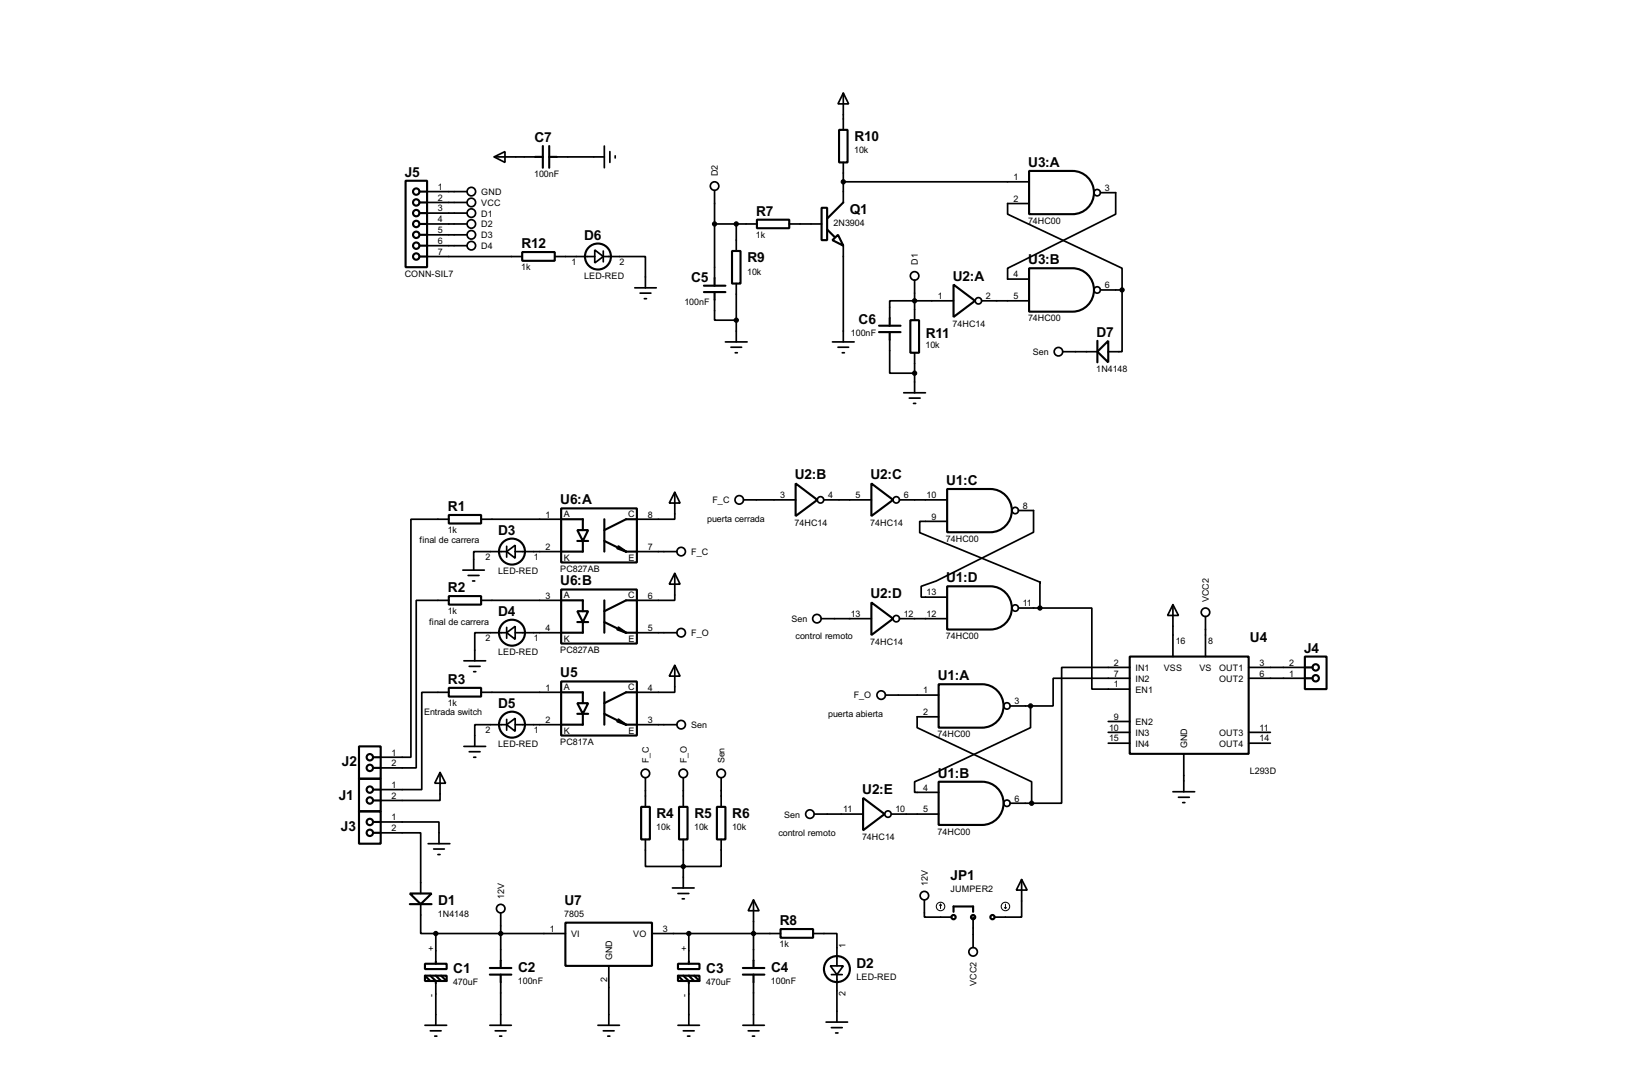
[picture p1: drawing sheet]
<svg xmlns="http://www.w3.org/2000/svg" width="383mm" height="256mm" viewBox="0 0 383 256" stroke-linecap="round" stroke-linejoin="round" font-family="sans-serif">
<g fill="none" stroke="#000" stroke-width=".4">
<path d="M116.1 36.9l2.6-1.3v2.6zM116.1 36.9h9.7M130.9 36.9h11.1M142 34.3v5.1M143.3 35.6v2.6M144.6 36.6v.5M198.2 21.9l1.2 2.5h-2.5zM198.2 21.9v8.6M198.2 38.2v9.4M100.4 52.6h9.4M100.4 45h9.4M100.4 47.6h9.4"/>
<path d="M100.4 50.1h9.4M100.4 55.2h9.4M100.4 57.7h9.4M139.8 58.7l2 1.6-2 1.5zM141.8 59v2.5M167.9 52.6h10M167.9 44.8v20.5M173 52.6v6.4M185.5 52.6h7.6M198.2 57.7v22.6M198.2 42.7h43.6M241.8 47.8h-5v2.5l26.9 12.7v5.1"/>
<path d="M258.6 45.3h3.6v5l-25.4 12.7v2.6h5M100.4 60.3h22.3M130.4 60.3h9.4M141.8 60.3h9.9v7.3M149.2 67.6h5M150.4 68.9h2.6M151.4 70.2h.5M167.9 70.4v4.8h5.1M173 66.6v13.7M209.1 79.8v7.9h5.8M214.9 65.8v9.4M224.1 70.7h-15v4"/>
<path d="M230.7 70.7h11.1M258.6 68.1h5.1M263.7 68.1v14.5h-3.3M170.5 80.3h5.1M171.8 81.6h2.5M172.8 82.9h.5M195.6 80.3h5.1M196.9 81.6h2.5M197.9 82.9h.5M212.4 92.3h5.1M213.7 93.5h2.5M214.7 94.8h.5"/>
<path d="M214.9 82.9v9.4M249.7 82.6h8.2M158.6 115.6l1.2 2.6h-2.5zM158.6 115.6v6.4h-8.9M174.7 117.4h12.3M193.6 117.4h11.2M211.4 117.4h11.2M239.3 119.9h3.6v5.1l-22.9 11.5-3.5 1.2v2.6h6.1M105.5 122h-8.9v55.9h-7.1M108.8 133.9h5M110 135.2h2.6M111.1 136.5h.5"/>
<path d="M113.1 122h18.8M119.1 129.6l2-1.5v3zM119.1 129.6h-7.8v4.3M119.1 128.3v2.6M121.1 129.6h10.8M149.7 129.6h9.4M158.6 134.7l1.2 2.5h-2.5zM158.6 134.7v6.3h-8.9M222.6 122.5h-6.5v2.6l28.5 11.7h-.2v6M105.5 141h-7.7v39.4h-8.3M109 155.2h5.1M110.3 156.5h2.5"/>
<path d="M111.3 157.8h.5M113.1 141h18.8M119.1 148.6l2-1.5v3.1zM119.1 148.6h-7.5v6.6M119.1 147.4v2.5M121.1 148.6h10.8M149.7 148.6h9.4M158.6 156.3l1.2 2.5h-2.5zM158.6 156.3v6.3h-8.9M193 145.3h11.8M211.4 145.3h11.2M239.3 142.8h5.1"/>
<path d="M244.4 142.8h12.2v19.1h8.9M265.5 156.8h-16v31.9h-7.1M265.5 159.3h-18v6.5h-5.3M275.6 142l1.3 2.6h-2.5zM275.6 142v12.2M283.3 144.8v9.4M293.4 159.3h13.2M293.4 156.8h13.2M105.5 162.6h-6.4v22.9h-9.6M109 175.3h5.1M110.3 176.6h2.5M111.3 177.9h.5"/>
<path d="M113.1 162.6h18.8M119.1 170.2l2-1.5v3.1zM119.1 170.2h-7.5v5.1M119.1 169v2.5M121.1 170.2h10.8M149.7 170.2h9.4M208.1 163.3h12.5M220.6 168.4h-5.1v2.5l26.9 12.7v5.1M237.4 165.8h4.8M242.2 165.8v5.1l-24.1 11.4-3.2 1.3v2.5h5.7M260.4 172h5.1M260.4 174.6h5.1"/>
<path d="M260.4 169.5h5.1M278.2 177.1v8.9M293.4 172h5.1M293.4 174.6h5.1M89.5 193.1h13.7v5.1M89.5 195.6h9.4v14.3M100.6 198.2h5.1M101.9 199.4h2.5M103.4 181.4l1.3 2.6h-2.5zM103.4 181.4v6.6h-13.9M151.7 197.2v6.3h17.8v-6.3M151.7 182.7v6.8"/>
<path d="M160.6 182.7v6.8M160.6 197.2v11.4M169.5 182.7v6.8M191.3 191.2h11.5M209.4 191.2h11.2M237.4 188.7h5M275.6 186h5.1M276.9 187.3h2.6M277.9 188.5h.5M98.9 212.4v6.9h3.5M102.4 219.3v6.6M102.4 219.3h30.5"/>
<path d="M102.9 200.7h.5M117.7 214.4v11.2M153.2 219.3h30.2M158 208.6h5.1M159.3 209.9h2.6M160.3 211.1h.5M161.9 219.3v6.6M177.1 211.4l1.3 2.5h-2.6zM177.1 211.4v14.2M191.1 219.3h5.6v7.6M217.2 211.4v4h6.4M228.7 215.4v7.2"/>
<path d="M240.1 206.6l1.3 2.5h-2.6zM240.1 206.6v8.8h-6.4M102.4 230.9v9.9M117.7 230.7v10.1M143.1 226.9v13.9M161.9 230.9v9.9M177.1 230.7v10.1M195.1 226.9h3.1l-1.5 2zM195.4 228.9h2.5M196.7 228.9v11.2M99.9 240.8h5.1M101.1 242.1h2.6"/>
<path d="M102.2 243.4h.5M115.1 240.8h5.1M116.4 242.1h2.5M117.4 243.4h.5M140.5 240.8h5.1M141.8 242.1h2.5M142.8 243.4h.5M159.3 240.8h5.1M160.6 242.1h2.5M161.6 243.4h.5M174.6 240.8h5M175.8 242.1h2.6"/>
<path d="M176.8 243.4h.5M194.1 240.1h5.1M195.4 241.4h2.5M196.4 242.6h.5"/>
<circle cx="110.7" cy="50.1" r="1"/>
<circle cx="110.7" cy="45" r="1"/>
<circle cx="110.7" cy="47.6" r="1"/>
<circle cx="110.7" cy="52.6" r="1"/>
<circle cx="110.7" cy="55.2" r="1"/>
<circle cx="110.7" cy="57.7" r="1"/>
<circle cx="167.9" cy="43.7" r="1"/>
<circle cx="257.8" cy="45.3" r=".75"/>
<circle cx="214.9" cy="64.8" r="1"/>
<circle cx="229.9" cy="70.7" r=".75"/>
<circle cx="257.8" cy="68.1" r=".75"/>
<circle cx="248.7" cy="82.6" r="1"/>
<circle cx="173.7" cy="117.4" r="1"/>
<circle cx="192.8" cy="117.4" r=".75"/>
<circle cx="210.6" cy="117.4" r=".75"/>
<circle cx="238.5" cy="119.9" r=".75"/>
<circle cx="160" cy="129.6" r="1"/>
<circle cx="160" cy="148.6" r="1"/>
<circle cx="191.9" cy="145.3" r="1"/>
<circle cx="210.6" cy="145.3" r=".75"/>
<circle cx="238.5" cy="142.8" r=".75"/>
<circle cx="283.2" cy="143.8" r="1"/>
<circle cx="160" cy="170.2" r="1"/>
<circle cx="207" cy="163.3" r="1"/>
<circle cx="236.6" cy="165.8" r=".75"/>
<circle cx="151.6" cy="181.7" r="1"/>
<circle cx="160.5" cy="181.7" r="1"/>
<circle cx="169.4" cy="181.7" r="1"/>
<circle cx="190.3" cy="191.2" r="1"/>
<circle cx="208.6" cy="191.2" r=".75"/>
<circle cx="236.6" cy="188.7" r=".75"/>
<circle cx="117.6" cy="213.4" r="1"/>
<circle cx="217.2" cy="210.4" r="1"/>
<circle cx="228.6" cy="223.6" r="1"/>
</g>
<g fill="none" stroke="#000" stroke-width=".5">
<path d="M125.8 36.9h1.8M127.6 34.3v5.1M129.1 34.3v5.1M129.1 36.9h1.8M197.2 30.5h2v7.7h-2zM95.3 42.5h5.1v20.3h-5.1zM98.6 45h1.8M98.6 47.6h1.8M98.6 50.1h1.8M98.6 52.6h1.8M98.6 55.2h1.8M98.6 57.7h1.8"/>
<path d="M122.7 59.2h7.7v2.1h-7.7zM172 59h2v7.6h-2zM177.9 51.6h7.6v2h-7.6zM193.1 48.8h1.3v7.6h-1.3zM194.4 53.9l1.7 1.8M195.6 56.4l1.3-1.2 1.3 2.5zM198.2 47.6l-3.8 3.8M241.8 40.2h10.2a5.1 5.1 0 0 1 5.1 5 5.1 5.1 0 0 1-5.1 5.1h-10.2zM98.6 60.3h1.8M165.4 67.1h5.1M165.4 68.6h5.1M167.9 65.3v1.8"/>
<path d="M167.9 68.6v1.8M206.6 76.5h5M206.6 78h5M209.1 74.7v1.8M209.1 78v1.8M213.9 75.2h2.1v7.7h-2.1zM224.1 66.9l5 3.8-5 3.8zM241.8 63h10.2a5.1 5.1 0 0 1 5.1 5.1 5.1 5.1 0 0 1-5.1 5.1h-10.2zM257.9 82.6l2.5-2.5v5zM257.9 80.1v5M131.9 119.4h17.8v12.7h-17.8zM187 113.6l5.1 3.8-5.1 3.8z"/>
<path d="M204.8 113.6l5.1 3.8-5.1 3.8zM222.6 114.9h10.1a5.1 5.1 0 0 1 5.1 5 5.1 5.1 0 0 1-5.1 5.1h-10.1zM105.5 121h7.6v2h-7.6zM131.9 138.5h17.8v12.7h-17.8zM131.9 122h5.1v2.5M135.7 124.5h2.5l-1.2 2.6zM135.7 127.1h2.5M137 127.1v2.5h-5.1M142 122v7.6M142 127.1l5.1 2.5M145.1 128.8l2 .8M145.3 128.3l1.8 1.3"/>
<path d="M147.1 129.6h2.6M149.7 122h-2.6l-5.1 2.5M222.6 137.7h10.1a5.1 5.1 0 0 1 5.1 5.1 5.1 5.1 0 0 1-5.1 5.1h-10.1zM105.5 140h7.6v2h-7.6zM131.9 141h5.1v2.6M135.7 143.6h2.5l-1.2 2.5zM135.7 146.1h2.5M137 146.1v2.5h-5.1M142 141v7.6M142 146.1l5.1 2.5M145.1 147.9l2 .7M145.3 147.4l1.8 1.2"/>
<path d="M147.1 148.6h2.6M149.7 141h-2.6l-5.1 2.6M204.8 141.5l5.1 3.8-5.1 3.9zM265.5 154.2h27.9v22.9h-27.9zM306.6 154.2h5.1v7.7h-5.1zM306.6 159.3h1.8M306.6 156.8h1.8M84.4 175.3h5.1v7.6h-5.1zM87.7 177.9h1.8M105.5 161.6h7.6v2h-7.6zM131.9 160.1h17.8v12.7h-17.8zM131.9 162.6h5.1v2.6"/>
<path d="M135.7 165.2h2.5l-1.2 2.5zM135.7 167.7h2.5M137 167.7v2.5h-5.1M142 162.6v7.6M142 167.7l5.1 2.5M145.1 169.5l2 .7M145.3 169l1.8 1.2M147.1 170.2h2.6M149.7 162.6h-2.6l-5.1 2.6M220.6 160.7h10.2a5.1 5.1 0 0 1 5 5.1 5.1 5.1 0 0 1-5 5.1h-10.2zM84.4 190.6h5.1v7.6h-5.1zM84.4 182.9h5.1v7.7h-5.1z"/>
<path d="M87.7 193.1h1.8M87.7 195.6h1.8M87.7 185.5h1.8M87.7 188h1.8M87.7 180.4h1.8M150.7 189.5h2v7.7h-2zM159.6 189.5h2v7.7h-2zM168.5 189.5h2v7.7h-2zM202.8 187.4l5.1 3.8-5.1 3.8zM220.6 183.6h10.2a5.1 5.1 0 0 1 5 5.1 5.1 5.1 0 0 1-5 5.1h-10.2zM96.3 209.9h5.1l-2.5 2.5zM96.3 212.4h5.1"/>
<path d="M132.9 216.7h20.3v10.2h-20.3zM183.4 218.2h7.7v2.1h-7.7zM224.1 214.2v-1.3h4.6v1.3M99.9 226.4h5.1v1.2h-5.1zM99.9 229.2h5.1v1.2h-5.1zM99.9 229.2l1.2 1.2M101.1 229.2l1.3 1.2v.5M102.4 225.9v.5M102.4 229.2l1.3 1.2M103.7 229.2l1.3 1.2M115.1 227.4h5.1M115.1 228.9h5.1"/>
<path d="M117.7 225.6v1.8M117.7 228.9v1.8M159.3 226.4h5.1v1.2h-5.1zM159.3 229.2h5.1v1.2h-5.1zM159.3 229.2l1.3 1.2M160.6 229.2l1.3 1.2v.5M161.9 225.9v.5M161.9 229.2l1.2 1.2M163.1 229.2l1.3 1.2M174.6 227.4h5M174.6 228.9h5M177.1 225.6v1.8"/>
<path d="M177.1 228.9v1.8"/>
<circle cx="97.8" cy="55.2" r=".75"/>
<circle cx="97.8" cy="57.7" r=".75"/>
<circle cx="97.8" cy="52.6" r=".75"/>
<circle cx="97.8" cy="45" r=".75"/>
<circle cx="97.8" cy="47.6" r=".75"/>
<circle cx="97.8" cy="50.1" r=".75"/>
<circle cx="97.8" cy="60.3" r=".75"/>
<circle cx="140.5" cy="60.3" r="3.1"/>
<circle cx="120.3" cy="129.6" r="3.1"/>
<circle cx="120.3" cy="148.6" r="3.1"/>
<circle cx="309.1" cy="156.8" r=".75"/>
<circle cx="309.1" cy="159.3" r=".75"/>
<circle cx="86.9" cy="177.9" r=".75"/>
<circle cx="120.3" cy="170.2" r="3.1"/>
<circle cx="86.9" cy="185.5" r=".75"/>
<circle cx="86.9" cy="180.4" r=".75"/>
<circle cx="86.9" cy="193.1" r=".75"/>
<circle cx="86.9" cy="195.6" r=".75"/>
<circle cx="86.9" cy="188" r=".75"/>
<circle cx="224" cy="215.4" r=".5"/>
<circle cx="228.6" cy="215.4" r=".5"/>
<circle cx="233.2" cy="215.4" r=".5"/>
<circle cx="196.6" cy="227.6" r="3.1"/>
</g>
<g fill="#000" stroke="#000" stroke-width=".25">
<circle cx="167.9" cy="52.6" r=".5"/>
<circle cx="173" cy="52.6" r=".5"/>
<circle cx="198.1" cy="42.7" r=".5"/>
<circle cx="173" cy="75.2" r=".5"/>
<circle cx="214.9" cy="70.7" r=".5"/>
<circle cx="263.6" cy="68.1" r=".5"/>
<circle cx="214.9" cy="87.7" r=".5"/>
<circle cx="244.3" cy="142.8" r=".5"/>
<circle cx="242.1" cy="165.8" r=".5"/>
<circle cx="242.4" cy="188.7" r=".5"/>
<circle cx="102.4" cy="219.3" r=".5"/>
<circle cx="117.6" cy="219.3" r=".5"/>
<circle cx="160.5" cy="203.5" r=".5"/>
<circle cx="161.8" cy="219.3" r=".5"/>
<circle cx="177" cy="219.3" r=".5"/>
</g>
<g fill="none" stroke="#000" stroke-width=".23">
<path d="M221 212.4l-.2 .3M221 212.4l.3 .3M221 212.4v1M236 213.2l.3 .2M236.3 212.4v1M236.5 213.2l-.2 .2"/>
<circle cx="221" cy="212.9" r="1"/>
<circle cx="236.2" cy="212.9" r="1"/>
</g>
<g font-size="3.6">
<text x="125.6" y="33.4">C7</text>
<text x="200.8" y="33.2">R10</text>
<text x="95.1" y="41.5">J5</text>
<text x="241.6" y="39.2">U3:A</text>
<text x="177.7" y="50.7">R7</text>
<text x="199.7" y="50.2">Q1</text>
<text x="122.5" y="58.2">R12</text>
<text x="137.3" y="56.3">D6</text>
<text x="175.6" y="61.7">R9</text>
<text x="223.9" y="65.9">U2:A</text>
<text x="241.6" y="62.1">U3:B</text>
<text x="162.4" y="66.3">C5</text>
<text x="201.8" y="76.2">C6</text>
<text x="217.5" y="79.5">R11</text>
<text x="257.7" y="79.1">D7</text>
<text x="186.8" y="112.6">U2:B</text>
<text x="204.6" y="112.6">U2:C</text>
<text x="222.3" y="113.9">U1:C</text>
<text x="131.7" y="118.5">U6:A</text>
<text x="105.3" y="120">R1</text>
<text x="117.1" y="125.6">D3</text>
<text x="131.7" y="137.5">U6:B</text>
<text x="222.3" y="136.8">U1:D</text>
<text x="105.3" y="139.1">R2</text>
<text x="204.6" y="140.6">U2:D</text>
<text x="117.1" y="144.6">D4</text>
<text x="293.7" y="150.7">U4</text>
<text x="306.4" y="153.3">J4</text>
<text x="105.3" y="160.6">R3</text>
<text x="131.7" y="159.1">U5</text>
<text x="220.4" y="159.8">U1:A</text>
<text x="117.1" y="166.2">D5</text>
<text x="80.4" y="179.9">J2</text>
<text x="220.4" y="182.7">U1:B</text>
<text x="79.6" y="187.8">J1</text>
<text x="202.6" y="186.5">U2:E</text>
<text x="80.1" y="195.2">J3</text>
<text x="154.3" y="192.2">R4</text>
<text x="163.2" y="192.2">R5</text>
<text x="172.1" y="192.2">R6</text>
<text x="223.4" y="206.7">JP1</text>
<text x="103" y="212.6">D1</text>
<text x="132.7" y="212.6">U7</text>
<text x="183.2" y="217.3">R8</text>
<text x="201.3" y="227.3">D2</text>
<text x="106.5" y="228.6">C1</text>
<text x="121.8" y="228.3">C2</text>
<text x="166" y="228.6">C3</text>
<text x="181.2" y="228.3">C4</text>
</g>
<g font-size="2.4">
<text x="125.5" y="41.6">100nF</text>
<text x="168.7" y="41.4" transform="rotate(-90 168.7 41.4)">D2</text>
<text x="200.7" y="36">10k</text>
<text x="102.9" y="44.6">1</text>
<text x="102.9" y="47.2">2</text>
<text x="113.1" y="45.8">GND</text>
<text x="238.2" y="42.3">1</text>
<text x="238.2" y="47.4">2</text>
<text x="259.6" y="44.8">3</text>
<text x="102.9" y="49.7">3</text>
<text x="102.9" y="52.2">4</text>
<text x="113.1" y="48.3">VCC</text>
<text x="113.1" y="50.8">D1</text>
<text x="113.1" y="53.4">D2</text>
<text x="195.9" y="53.1">2N3904</text>
<text x="241.6" y="52.6">74HC00</text>
<text x="102.9" y="54.7">5</text>
<text x="102.9" y="57.3">6</text>
<text x="102.9" y="59.9">7</text>
<text x="113.1" y="56">D3</text>
<text x="113.1" y="58.5">D4</text>
<text x="177.6" y="55.9">1k</text>
<text x="95.1" y="65">CONN-SIL7</text>
<text x="122.5" y="63.5">1k</text>
<text x="134.3" y="62.2">1</text>
<text x="137.2" y="65.6">LED-RED</text>
<text x="145.6" y="62.2">2</text>
<text x="175.6" y="64.5">10k</text>
<text x="215.7" y="62.2" transform="rotate(-90 215.7 62.2)">D1</text>
<text x="238.2" y="65.2">4</text>
<text x="160.8" y="71.6">100nF</text>
<text x="220.4" y="70.2">1</text>
<text x="231.7" y="70.2">2</text>
<text x="238.2" y="70.2">5</text>
<text x="259.6" y="67.7">6</text>
<text x="223.8" y="76.7">74HC14</text>
<text x="241.6" y="75.5">74HC00</text>
<text x="200" y="79">100nF</text>
<text x="217.5" y="81.8">10k</text>
<text x="242.7" y="83.4">Sen</text>
<text x="257.6" y="87.4">1N4148</text>
<text x="167.4" y="118.2">F_C</text>
<text x="183.3" y="117">3</text>
<text x="194.6" y="117">4</text>
<text x="201.1" y="117">5</text>
<text x="212.4" y="117">6</text>
<text x="217.7" y="117">10</text>
<text x="240.3" y="119.5">8</text>
<text x="105.2" y="125.2">1k</text>
<text x="128.2" y="121.6">1</text>
<text x="132.5" y="121.5">A</text>
<text x="147.6" y="121.5">C</text>
<text x="152.2" y="121.6">8</text>
<text x="166.2" y="122.7">puerta cerrada</text>
<text x="186.7" y="123.5">74HC14</text>
<text x="204.5" y="123.5">74HC14</text>
<text x="218.9" y="122.1">9</text>
<text x="98.6" y="127.5">final de carrera</text>
<text x="114.1" y="131.6">2</text>
<text x="125.4" y="131.6">1</text>
<text x="128.2" y="129.2">2</text>
<text x="132.5" y="131.7">K</text>
<text x="147.7" y="131.7">E</text>
<text x="152.2" y="129.2">7</text>
<text x="162.4" y="130.4">F_C</text>
<text x="222.3" y="127.3">74HC00</text>
<text x="117" y="134.9">LED-RED</text>
<text x="131.6" y="134.4">PC827AB</text>
<text x="128.2" y="140.6">3</text>
<text x="132.5" y="140.6">A</text>
<text x="147.6" y="140.6">C</text>
<text x="152.2" y="140.6">6</text>
<text x="217.7" y="139.9">13</text>
<text x="240.3" y="142.4">11</text>
<text x="284.1" y="141.5" transform="rotate(-90 284.1 141.5)">VCC2</text>
<text x="100.9" y="146.8">final de carrera</text>
<text x="105.2" y="144.3">1k</text>
<text x="128.2" y="148.2">4</text>
<text x="152.2" y="148.2">5</text>
<text x="162.4" y="149.4">F_O</text>
<text x="186" y="146.1">Sen</text>
<text x="199.9" y="144.9">13</text>
<text x="212.4" y="144.9">12</text>
<text x="217.7" y="144.9">12</text>
<text x="114.1" y="150.6">2</text>
<text x="117" y="153.9">LED-RED</text>
<text x="125.4" y="150.6">1</text>
<text x="131.6" y="153.4">PC827AB</text>
<text x="132.5" y="150.7">K</text>
<text x="147.7" y="150.7">E</text>
<text x="187" y="150.1">control remoto</text>
<text x="204.5" y="151.4">74HC14</text>
<text x="222.3" y="150.1">74HC00</text>
<text x="276.3" y="151.3">16</text>
<text x="283.9" y="151.3">8</text>
<text x="261.8" y="156.4">2</text>
<text x="261.8" y="158.9">7</text>
<text x="261.8" y="161.5">1</text>
<text x="266.8" y="157.6">IN1</text>
<text x="266.8" y="160.1">IN2</text>
<text x="273.4" y="157.5">VSS</text>
<text x="281.8" y="157.5">VS</text>
<text x="286.4" y="157.6">OUT1</text>
<text x="286.4" y="160.1">OUT2</text>
<text x="296" y="156.4">3</text>
<text x="296" y="158.9">6</text>
<text x="302.9" y="158.9">1</text>
<text x="302.9" y="156.4">2</text>
<text x="99.6" y="167.9">Entrada switch</text>
<text x="105.2" y="165.9">1k</text>
<text x="128.2" y="162.2">1</text>
<text x="132.5" y="162.1">A</text>
<text x="147.6" y="162.1">C</text>
<text x="152.2" y="162.2">4</text>
<text x="200.6" y="164.1">F_O</text>
<text x="216.9" y="162.9">1</text>
<text x="216.9" y="168">2</text>
<text x="238.4" y="165.4">3</text>
<text x="266.8" y="162.7">EN1</text>
<text x="114.1" y="172.2">2</text>
<text x="125.4" y="172.2">1</text>
<text x="128.2" y="169.8">2</text>
<text x="132.5" y="172.3">K</text>
<text x="147.7" y="172.3">E</text>
<text x="152.2" y="169.8">3</text>
<text x="162.4" y="171">Sen</text>
<text x="194.6" y="168.4">puerta abierta</text>
<text x="220.3" y="173.2">74HC00</text>
<text x="260.6" y="171.6">10</text>
<text x="261.8" y="169.1">9</text>
<text x="266.8" y="172.8">IN3</text>
<text x="266.8" y="170.3">EN2</text>
<text x="286.4" y="172.8">OUT3</text>
<text x="296" y="171.6">11</text>
<text x="92" y="177.5">1</text>
<text x="92" y="180">2</text>
<text x="117" y="175.5">LED-RED</text>
<text x="131.6" y="175">PC817A</text>
<text x="152.5" y="179.3" transform="rotate(-90 152.5 179.3)">F_C</text>
<text x="161.4" y="179.3" transform="rotate(-90 161.4 179.3)">F_O</text>
<text x="170.3" y="179.3" transform="rotate(-90 170.3 179.3)">Sen</text>
<text x="260.6" y="174.2">15</text>
<text x="266.8" y="175.4">IN4</text>
<text x="279" y="175.8" transform="rotate(-90 279 175.8)">GND</text>
<text x="286.4" y="175.4">OUT4</text>
<text x="296" y="174.2">14</text>
<text x="92" y="185.1">1</text>
<text x="216.9" y="185.7">4</text>
<text x="293.7" y="181.9">L293D</text>
<text x="92" y="187.6">2</text>
<text x="198.1" y="190.8">11</text>
<text x="210.4" y="190.8">10</text>
<text x="216.9" y="190.8">5</text>
<text x="238.4" y="188.3">6</text>
<text x="92" y="192.7">1</text>
<text x="92" y="195.2">2</text>
<text x="154.2" y="195.1">10k</text>
<text x="163.1" y="195.1">10k</text>
<text x="172" y="195.1">10k</text>
<text x="182.9" y="196.4">control remoto</text>
<text x="184.3" y="192">Sen</text>
<text x="202.6" y="197.3">74HC14</text>
<text x="220.3" y="196">74HC00</text>
<text x="218" y="208.1" transform="rotate(-90 218 208.1)">12V</text>
<text x="223.3" y="209.6">JUMPER2</text>
<text x="102.9" y="215.4">1N4148</text>
<text x="118.5" y="211.1" transform="rotate(-90 118.5 211.1)">12V</text>
<text x="132.6" y="215.4">7805</text>
<text x="129.2" y="218.9">1</text>
<text x="134.2" y="220.1">VI</text>
<text x="148.8" y="220.1">VO</text>
<text x="155.8" y="218.9">3</text>
<text x="102" y="223.3" transform="rotate(-90 102 223.3)">+</text>
<text x="143.9" y="225.6" transform="rotate(-90 143.9 225.6)">GND</text>
<text x="161.4" y="223.3" transform="rotate(-90 161.4 223.3)">+</text>
<text x="183.2" y="222.5">1k</text>
<text x="198.6" y="222.5" transform="rotate(-90 198.6 222.5)">1</text>
<text x="106.5" y="231.4">470uF</text>
<text x="121.7" y="231.2">100nF</text>
<text x="142.7" y="230.5" transform="rotate(-90 142.7 230.5)">2</text>
<text x="165.9" y="231.4">470uF</text>
<text x="181.2" y="231.2">100nF</text>
<text x="198.6" y="233.8" transform="rotate(-90 198.6 233.8)">2</text>
<text x="201.2" y="230.1">LED-RED</text>
<text x="229.5" y="231.5" transform="rotate(-90 229.5 231.5)">VCC2</text>
<text x="102" y="234.2" transform="rotate(-90 102 234.2)">-</text>
<text x="161.5" y="234.2" transform="rotate(-90 161.5 234.2)">-</text>
</g>
</svg>
